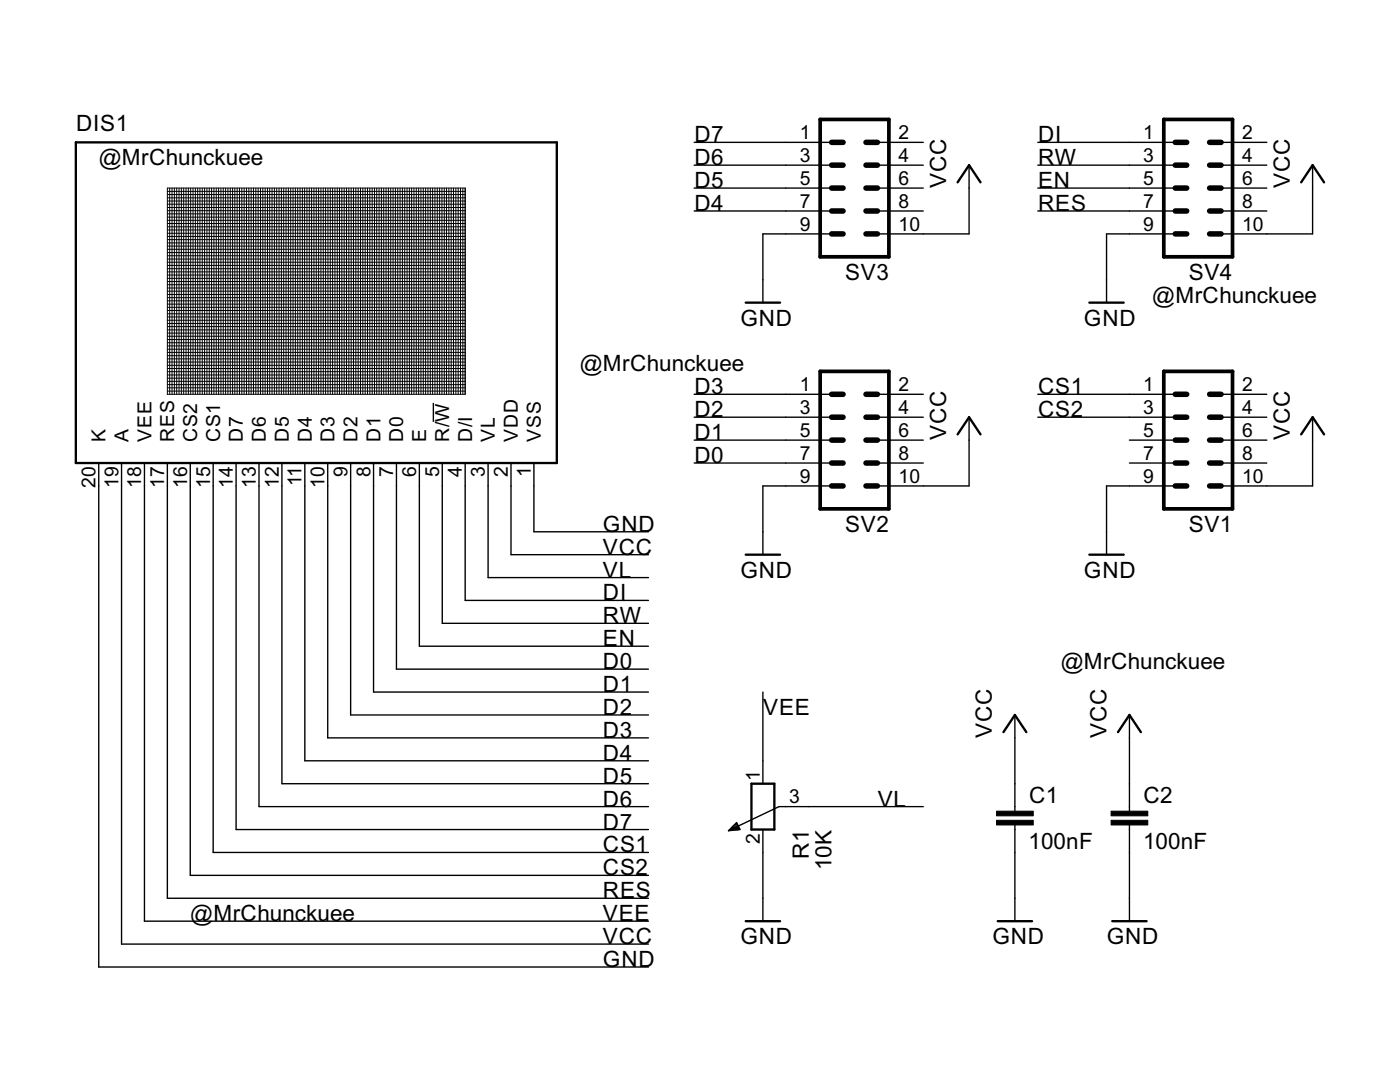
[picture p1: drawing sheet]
<svg xmlns="http://www.w3.org/2000/svg" width="279mm" height="216mm" viewBox="0 0 279 216" stroke-linecap="round" stroke-linejoin="round" font-family="sans-serif">
<g fill="none" stroke="#000" stroke-width=".28">
<path d="M138.5 28.4h27.5M138.5 33h27.5M138.5 37.5h27.5M175.1 28.4h9.2M175.1 33h9.2M175.1 37.5h9.2M193.4 33v13.7h-18.3M207.1 28.4h27.4M207.1 33h27.4M207.1 37.5h27.4M243.7 28.4h9.1M243.7 33h9.1"/>
<path d="M243.7 37.5h9.1M262 33v13.7h-18.3M138.5 42.1h27.5M166 46.7h-13.7v13.7M175.1 42.1h9.2M207.1 42.1h27.4M234.5 46.7h-13.7v13.7M243.7 42.1h9.1M138.5 78.7h27.5M175.1 78.7h9.2M207.1 78.7h27.4M243.7 78.7h9.1"/>
<path d="M19.7 92.4v100.6h109.7M24.3 92.4v96h105.1M28.8 92.4v91.4h100.6M33.4 92.4v86.8h96M38 92.4v82.3h91.4M42.5 92.4v77.7h86.9M47.1 92.4v73.1h82.3M51.7 92.4v68.6h77.7M56.3 92.4v64h73.1M60.8 92.4v59.4h68.6M65.4 92.4v54.8h64M70 92.4v50.3h59.4"/>
<path d="M74.5 92.4v45.7h54.9M79.1 92.4v41.1h50.3M83.7 92.4v36.5h45.7M86.5 80.4v3.8M88.3 92.4v32h41.1M92.8 92.4v27.4h36.6M97.4 92.4v22.9h32M102 92.4v18.3h27.4M106.6 92.4v13.7h22.8M138.5 83.2h27.5M138.5 87.8h27.5M138.5 92.4h27.5"/>
<path d="M166 97h-13.7v13.7M175.1 83.2h9.2M175.1 87.8h9.2M175.1 92.4h9.2M193.4 83.2v13.8h-18.3M207.1 83.2h27.4M225.4 87.8h9.1M225.4 92.4h9.1M234.5 97h-13.7v13.7M243.7 83.2h9.1M243.7 87.8h9.1M243.7 92.4h9.1"/>
<path d="M262 83.2v13.8h-18.3M152.3 138.1v18.3M202.5 142.7v19.2M225.4 142.7v19.2M145.4 165.8l1.6-1.7 .7 1.4zM145.6 165.6h1.7M145.8 165.3h1.8M146.1 165.1h1.4M146.3 164.8h1M146.6 164.6h.6M146.8 164.3h.3M152.3 165.5v18.3"/>
<path d="M184.3 161h-28.8l-10.1 4.8M202.5 164.6v19.2M225.4 164.6v19.2"/>
</g>
<path d="M163.7 23.8h13.7v27.4h-13.7zM232.3 23.8h13.7v27.4h-13.7zM163.7 74.1h13.7v27.4h-13.7zM232.3 74.1h13.7v27.4h-13.7z" fill="none" stroke="#000" stroke-width=".74"/>
<g fill="none" stroke="#000" stroke-width="1.1">
<path d="M166 37.5h2.3M166 33h2.3M166 28.4h2.3M172.8 37.5h2.3M172.8 33h2.3M172.8 28.4h2.3M234.5 37.5h2.3M234.5 33h2.3M234.5 28.4h2.3M241.4 37.5h2.3M241.4 33h2.3M241.4 28.4h2.3"/>
<path d="M166 46.7h2.3M166 42.1h2.3M172.8 46.7h2.3M172.8 42.1h2.3M234.5 46.7h2.3M234.5 42.1h2.3M241.4 46.7h2.3M241.4 42.1h2.3M166 78.7h2.3M172.8 78.7h2.3M234.5 78.7h2.3M241.4 78.7h2.3"/>
<path d="M166 97h2.3M166 92.4h2.3M166 87.8h2.3M166 83.2h2.3M172.8 97h2.3M172.8 92.4h2.3M172.8 87.8h2.3M172.8 83.2h2.3M234.5 97h2.3M234.5 92.4h2.3M234.5 87.8h2.3M234.5 83.2h2.3"/>
<path d="M241.4 97h2.3M241.4 92.4h2.3M241.4 87.8h2.3M241.4 83.2h2.3"/>
</g>
<g fill="none" stroke="#000" stroke-width=".47">
<path d="M15.1 28.4h96v64h-96zM191.1 36.4l2.3-3.4 2.3 3.4M259.7 36.4l2.3-3.4 2.2 3.4M148.8 60.4h6.9M217.4 60.4h6.9M191.1 86.7l2.3-3.5 2.3 3.5M259.7 86.7l2.3-3.5 2.2 3.5M148.8 110.7h6.9M217.4 110.7h6.9M150 156.4h4.5v9.1h-4.5zM200.3 146.1l2.2-3.4 2.3 3.4M223.1 146.1l2.3-3.4 2.3 3.4"/>
<path d="M148.8 183.8h6.9M199.1 183.8h6.9M222 183.8h6.8"/>
</g>
<g fill="none" stroke="#000" stroke-width=".2">
<path d="M33.4 37.5h59.4v41.2h-59.4zM33.4 38.2h59.4M33.4 38.8h59.4M33.4 39.5h59.4M33.9 37.5v41.2M34.3 37.5v41.2M34.8 37.5v41.2M35.3 37.5v41.2M35.7 37.5v41.2M36.2 37.5v41.2M36.7 37.5v41.2M37.1 37.5v41.2"/>
<path d="M37.6 37.5v41.2M38.1 37.5v41.2M38.5 37.5v41.2M39 37.5v41.2M39.5 37.5v41.2M39.9 37.5v41.2M40.4 37.5v41.2M40.8 37.5v41.2M41.3 37.5v41.2M41.8 37.5v41.2M42.2 37.5v41.2M42.7 37.5v41.2"/>
<path d="M43.2 37.5v41.2M43.6 37.5v41.2M44.1 37.5v41.2M44.6 37.5v41.2M45 37.5v41.2M45.5 37.5v41.2M46 37.5v41.2M46.4 37.5v41.2M46.9 37.5v41.2M47.3 37.5v41.2M47.8 37.5v41.2M48.3 37.5v41.2"/>
<path d="M48.7 37.5v41.2M49.2 37.5v41.2M49.7 37.5v41.2M50.1 37.5v41.2M50.6 37.5v41.2M51.1 37.5v41.2M51.5 37.5v41.2M52 37.5v41.2M52.5 37.5v41.2M52.9 37.5v41.2M53.4 37.5v41.2M53.8 37.5v41.2"/>
<path d="M54.3 37.5v41.2M54.8 37.5v41.2M55.2 37.5v41.2M55.7 37.5v41.2M56.2 37.5v41.2M56.6 37.5v41.2M57.1 37.5v41.2M57.6 37.5v41.2M58 37.5v41.2M58.5 37.5v41.2M58.9 37.5v41.2M59.4 37.5v41.2"/>
<path d="M59.9 37.5v41.2M60.3 37.5v41.2M60.8 37.5v41.2M61.3 37.5v41.2M61.7 37.5v41.2M62.2 37.5v41.2M62.7 37.5v41.2M63.1 37.5v41.2M63.6 37.5v41.2M64.1 37.5v41.2M64.5 37.5v41.2M65 37.5v41.2"/>
<path d="M65.4 37.5v41.2M65.9 37.5v41.2M66.4 37.5v41.2M66.8 37.5v41.2M67.3 37.5v41.2M67.8 37.5v41.2M68.2 37.5v41.2M68.7 37.5v41.2M69.2 37.5v41.2M69.6 37.5v41.2M70.1 37.5v41.2M70.5 37.5v41.2"/>
<path d="M71 37.5v41.2M71.5 37.5v41.2M71.9 37.5v41.2M72.4 37.5v41.2M72.9 37.5v41.2M73.3 37.5v41.2M73.8 37.5v41.2M74.3 37.5v41.2M74.7 37.5v41.2M75.2 37.5v41.2M75.6 37.5v41.2M76.1 37.5v41.2"/>
<path d="M76.6 37.5v41.2M77 37.5v41.2M77.5 37.5v41.2M78 37.5v41.2M78.4 37.5v41.2M78.9 37.5v41.2M79.4 37.5v41.2M79.8 37.5v41.2M80.3 37.5v41.2M80.8 37.5v41.2M81.2 37.5v41.2M81.7 37.5v41.2"/>
<path d="M82.1 37.5v41.2M82.6 37.5v41.2M83.1 37.5v41.2M83.5 37.5v41.2M84 37.5v41.2M84.5 37.5v41.2M84.9 37.5v41.2M85.4 37.5v41.2M85.9 37.5v41.2M86.3 37.5v41.2M86.8 37.5v41.2M87.3 37.5v41.2"/>
<path d="M87.7 37.5v41.2M88.2 37.5v41.2M88.7 37.5v41.2M89.1 37.5v41.2M89.6 37.5v41.2M90 37.5v41.2M90.5 37.5v41.2M91 37.5v41.2M91.4 37.5v41.2M91.9 37.5v41.2M92.4 37.5v41.2M33.4 40.1h59.4"/>
<path d="M33.4 40.7h59.4M33.4 41.4h59.4M33.4 42h59.4M33.4 42.7h59.4M33.4 43.3h59.4M33.4 44h59.4M33.4 44.6h59.4M33.4 45.3h59.4M33.4 45.9h59.4M33.4 46.5h59.4M33.4 47.2h59.4M33.4 47.8h59.4"/>
<path d="M33.4 48.5h59.4M33.4 49.1h59.4M33.4 49.7h59.4M33.4 50.4h59.4M33.4 51h59.4M33.4 51.7h59.4M33.4 52.3h59.4M33.4 53h59.4M33.4 53.6h59.4M33.4 54.3h59.4M33.4 54.9h59.4M33.4 55.5h59.4"/>
<path d="M33.4 56.2h59.4M33.4 56.8h59.4M33.4 57.5h59.4M33.4 58.1h59.4M33.4 58.8h59.4M33.4 59.4h59.4M33.4 60h59.4M33.4 60.7h59.4M33.4 61.3h59.4M33.4 62h59.4M33.4 62.6h59.4M33.4 63.2h59.4"/>
<path d="M33.4 63.9h59.4M33.4 64.5h59.4M33.4 65.2h59.4M33.4 65.8h59.4M33.4 66.5h59.4M33.4 67.1h59.4M33.4 67.8h59.4M33.4 68.4h59.4M33.4 69h59.4M33.4 69.7h59.4M33.4 70.3h59.4M33.4 71h59.4"/>
<path d="M33.4 71.6h59.4M33.4 72.2h59.4M33.4 72.9h59.4M33.4 73.5h59.4M33.4 74.2h59.4M33.4 74.8h59.4M33.4 75.5h59.4M33.4 76.1h59.4M33.4 76.8h59.4M33.4 77.4h59.4M33.4 78h59.4"/>
</g>
<path d="M198.9 161.9h7.3v.9h-7.3zM198.9 163.7h7.3v.9h-7.3zM221.7 161.9h7.4v.9h-7.4zM221.7 163.7h7.4v.9h-7.4z" fill="#000" stroke="#000" stroke-width=".2"/>
<g font-size="5">
<text x="15.2" y="26.1">DIS1</text>
<text x="138.6" y="28.4">D7</text>
<text x="207.2" y="28.4">DI</text>
<text x="19.7" y="33">@MrChunckuee</text>
<text x="138.6" y="33">D6</text>
<text x="207.2" y="33">RW</text>
<text x="138.6" y="37.5">D5</text>
<text x="188.8" y="37.5" transform="rotate(-90 188.8 37.5)">VCC</text>
<text x="207.2" y="37.5">EN</text>
<text x="257.4" y="37.5" transform="rotate(-90 257.4 37.5)">VCC</text>
<text x="138.6" y="42.1">D4</text>
<text x="207.2" y="42.1">RES</text>
<text x="168.7" y="55.8">SV3</text>
<text x="237.2" y="55.8">SV4</text>
<text x="147.8" y="65">GND</text>
<text x="216.3" y="65">GND</text>
<text x="230" y="60.4">@MrChunckuee</text>
<text x="115.7" y="74.1">@MrChunckuee</text>
<text x="138.6" y="83.2">D2</text>
<text x="138.6" y="78.7">D3</text>
<text x="207.2" y="78.7">CS1</text>
<text x="207.2" y="83.2">CS2</text>
<text x="138.6" y="87.8">D1</text>
<text x="188.8" y="87.7" transform="rotate(-90 188.8 87.7)">VCC</text>
<text x="257.4" y="87.7" transform="rotate(-90 257.4 87.7)">VCC</text>
<text x="138.6" y="92.4">D0</text>
<text x="120.3" y="106.1">GND</text>
<text x="168.7" y="106.1">SV2</text>
<text x="237.2" y="106.1">SV1</text>
<text x="120.3" y="110.7">VCC</text>
<text x="120.3" y="115.2">VL</text>
<text x="120.3" y="119.8">DI</text>
<text x="147.8" y="115.2">GND</text>
<text x="216.3" y="115.2">GND</text>
<text x="120.3" y="124.4">RW</text>
<text x="120.3" y="129">EN</text>
<text x="120.3" y="133.5">D0</text>
<text x="211.7" y="133.5">@MrChunckuee</text>
<text x="120.3" y="138.1">D1</text>
<text x="120.3" y="142.7">D2</text>
<text x="152.3" y="142.7">VEE</text>
<text x="120.3" y="147.2">D3</text>
<text x="198" y="147.2" transform="rotate(-90 198 147.2)">VCC</text>
<text x="220.8" y="147.2" transform="rotate(-90 220.8 147.2)">VCC</text>
<text x="120.3" y="151.8">D4</text>
<text x="120.3" y="161">D6</text>
<text x="120.3" y="156.4">D5</text>
<text x="175.2" y="161">VL</text>
<text x="205.4" y="160.3">C1</text>
<text x="228.2" y="160.3">C2</text>
<text x="120.3" y="165.5">D7</text>
<text x="120.3" y="170.1">CS1</text>
<text x="161.4" y="171.3" transform="rotate(-90 161.4 171.3)">R1</text>
<text x="166" y="173.7" transform="rotate(-90 166 173.7)">10K</text>
<text x="205.3" y="169.4">100nF</text>
<text x="228.1" y="169.4">100nF</text>
<text x="120.3" y="179.2">RES</text>
<text x="120.3" y="174.7">CS2</text>
<text x="38" y="183.8">@MrChunckuee</text>
<text x="120.3" y="183.8">VEE</text>
<text x="120.3" y="188.4">VCC</text>
<text x="147.8" y="188.4">GND</text>
<text x="198" y="188.4">GND</text>
<text x="220.9" y="188.4">GND</text>
<text x="120.3" y="192.9">GND</text>
</g>
<g font-size="4.3">
<text x="159.6" y="27.8">1</text>
<text x="179.3" y="27.8">2</text>
<text x="228.2" y="27.8">1</text>
<text x="247.9" y="27.8">2</text>
<text x="159.6" y="32.3">3</text>
<text x="179.3" y="32.3">4</text>
<text x="228.2" y="32.3">3</text>
<text x="247.9" y="32.3">4</text>
<text x="159.6" y="36.9">5</text>
<text x="159.6" y="41.5">7</text>
<text x="179.3" y="36.9">6</text>
<text x="179.3" y="41.5">8</text>
<text x="228.2" y="36.9">5</text>
<text x="228.2" y="41.5">7</text>
<text x="247.9" y="36.9">6</text>
<text x="247.9" y="41.5">8</text>
<text x="159.6" y="46">9</text>
<text x="179.3" y="46">10</text>
<text x="228.2" y="46">9</text>
<text x="247.9" y="46">10</text>
<text x="159.6" y="78">1</text>
<text x="159.6" y="82.6">3</text>
<text x="179.3" y="78">2</text>
<text x="179.3" y="82.6">4</text>
<text x="228.2" y="78">1</text>
<text x="228.2" y="82.6">3</text>
<text x="247.9" y="78">2</text>
<text x="247.9" y="82.6">4</text>
<text x="21.1" y="88.1" transform="rotate(-90 21.1 88.1)">K</text>
<text x="25.6" y="88.1" transform="rotate(-90 25.6 88.1)">A</text>
<text x="30.2" y="88.1" transform="rotate(-90 30.2 88.1)">VEE</text>
<text x="34.8" y="88.1" transform="rotate(-90 34.8 88.1)">RES</text>
<text x="39.4" y="88.1" transform="rotate(-90 39.4 88.1)">CS2</text>
<text x="43.9" y="88.1" transform="rotate(-90 43.9 88.1)">CS1</text>
<text x="48.5" y="88.1" transform="rotate(-90 48.5 88.1)">D7</text>
<text x="53.1" y="88.1" transform="rotate(-90 53.1 88.1)">D6</text>
<text x="57.6" y="88.1" transform="rotate(-90 57.6 88.1)">D5</text>
<text x="62.2" y="88.1" transform="rotate(-90 62.2 88.1)">D4</text>
<text x="66.8" y="88.1" transform="rotate(-90 66.8 88.1)">D3</text>
<text x="71.4" y="88.1" transform="rotate(-90 71.4 88.1)">D2</text>
<text x="75.9" y="88.1" transform="rotate(-90 75.9 88.1)">D1</text>
<text x="80.5" y="88.1" transform="rotate(-90 80.5 88.1)">D0</text>
<text x="85.1" y="88.1" transform="rotate(-90 85.1 88.1)">E</text>
<text x="89.6" y="88.1" transform="rotate(-90 89.6 88.1)">R/W</text>
<text x="94.2" y="88.1" transform="rotate(-90 94.2 88.1)">D/I</text>
<text x="98.8" y="88.1" transform="rotate(-90 98.8 88.1)">VL</text>
<text x="103.3" y="88.1" transform="rotate(-90 103.3 88.1)">VDD</text>
<text x="107.9" y="88.1" transform="rotate(-90 107.9 88.1)">VSS</text>
<text x="159.6" y="87.2">5</text>
<text x="179.3" y="87.2">6</text>
<text x="228.2" y="87.2">5</text>
<text x="247.9" y="87.2">6</text>
<text x="69.3" y="95.2" transform="rotate(-90 69.3 95.2)">9</text>
<text x="73.9" y="95.2" transform="rotate(-90 73.9 95.2)">8</text>
<text x="78.5" y="95.2" transform="rotate(-90 78.5 95.2)">7</text>
<text x="83.1" y="95.2" transform="rotate(-90 83.1 95.2)">6</text>
<text x="87.6" y="95.2" transform="rotate(-90 87.6 95.2)">5</text>
<text x="92.2" y="95.2" transform="rotate(-90 92.2 95.2)">4</text>
<text x="96.8" y="95.2" transform="rotate(-90 96.8 95.2)">3</text>
<text x="101.3" y="95.2" transform="rotate(-90 101.3 95.2)">2</text>
<text x="105.9" y="95.2" transform="rotate(-90 105.9 95.2)">1</text>
<text x="159.6" y="91.7">7</text>
<text x="179.3" y="91.7">8</text>
<text x="228.2" y="91.7">7</text>
<text x="247.9" y="91.7">8</text>
<text x="19.1" y="97.3" transform="rotate(-90 19.1 97.3)">20</text>
<text x="23.6" y="97.3" transform="rotate(-90 23.6 97.3)">19</text>
<text x="28.2" y="97.3" transform="rotate(-90 28.2 97.3)">18</text>
<text x="32.8" y="97.3" transform="rotate(-90 32.8 97.3)">17</text>
<text x="37.3" y="97.3" transform="rotate(-90 37.3 97.3)">16</text>
<text x="41.9" y="97.3" transform="rotate(-90 41.9 97.3)">15</text>
<text x="46.5" y="97.3" transform="rotate(-90 46.5 97.3)">14</text>
<text x="51.1" y="97.3" transform="rotate(-90 51.1 97.3)">13</text>
<text x="55.6" y="97.3" transform="rotate(-90 55.6 97.3)">12</text>
<text x="60.2" y="97" transform="rotate(-90 60.2 97)">11</text>
<text x="64.8" y="97.3" transform="rotate(-90 64.8 97.3)">10</text>
<text x="159.6" y="96.3">9</text>
<text x="179.3" y="96.3">10</text>
<text x="228.2" y="96.3">9</text>
<text x="247.9" y="96.3">10</text>
<text x="151.6" y="155.7" transform="rotate(-90 151.6 155.7)">1</text>
<text x="157.5" y="160.3">3</text>
<text x="151.6" y="168.3" transform="rotate(-90 151.6 168.3)">2</text>
</g>
</svg>
